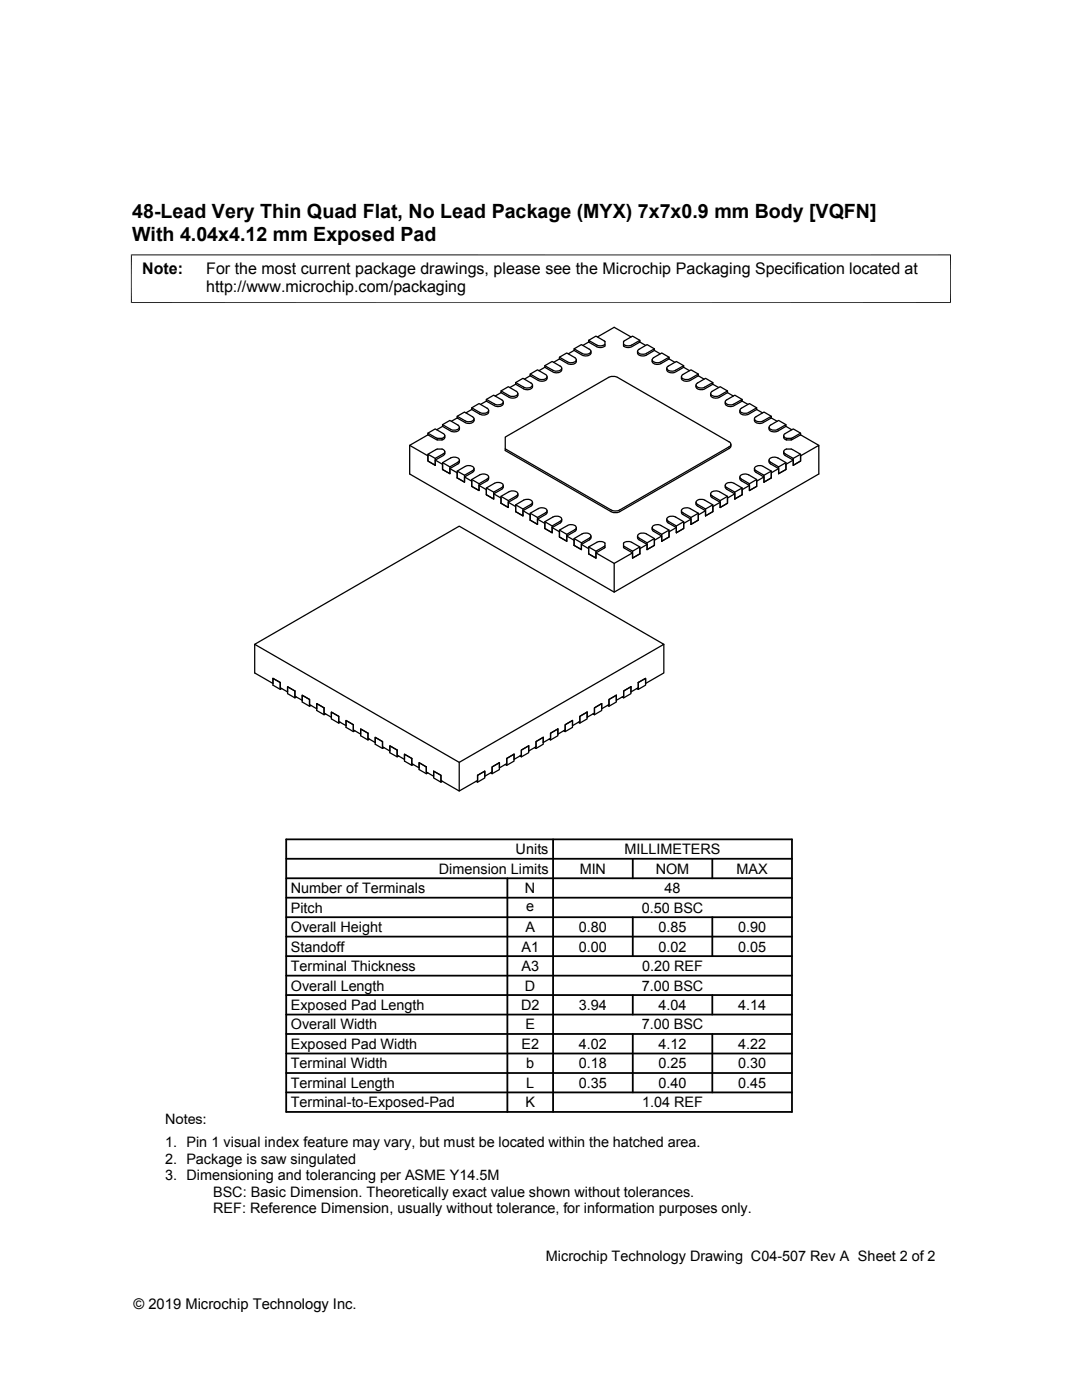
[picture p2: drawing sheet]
<svg xmlns="http://www.w3.org/2000/svg" width="216mm" height="279mm" viewBox="0 0 216 279" stroke-linecap="round" stroke-linejoin="round" font-family="sans-serif">
<g fill="none" stroke="#000" stroke-width=".25">
<path d="M97 79.7l1.7 .9a1.05 1.05 0 0 0 1.7-.5l-1.9-1.2-1.5 .8v.4M100 78.4l1.6 .9a1.31 1.31 0 0 0 1.7-.4v-.4M100 78l1.6 1a1.29 1.29 0 0 0 1.7-.5l-.3-.4-1.6-.9-1.4 .8v.4M100 78.4l-1.2 .6M102.9 76.7l1.7 1a1.18 1.18 0 0 0 1.7-.5v-.4M102.9 76.3l1.6 1a1.19 1.19 0 0 0 1.7-.5l-.1-.3-1.7-1-1.5 .8v.4M102.9 76.7l-1.2 .6M105.8 75l1.6 .9a1.08 1.08 0 0 0 1.8-.7M105.8 74.7l1.6 .9a1.2 1.2 0 0 0 1.8-.5l-.2-.3-1.7-1-1.5 .9v.3M105.8 75l-1.2 .7M108.7 73.3l1.6 .9a1.21 1.21 0 0 0 1.8-.4v-.3M108.7 73l1.6 .9a1.05 1.05 0 0 0 1.8-.6l-1.9-1.2-1.5 .9v.3"/>
<path d="M108.7 73.3l-1.2 .7M111.6 71.6l1.6 1a1.23 1.23 0 0 0 1.8-.5v-.3M111.6 71.3l1.6 .9a1.26 1.26 0 0 0 1.8-.4l-.3-.4-1.6-1-1.5 .9v.3M111.6 71.6l-1.1 .7M114.6 69.9l1.5 1a1.24 1.24 0 0 0 1.8-.5v-.3M114.6 69.6l1.5 .9a1.21 1.21 0 0 0 1.8-.4l-.2-.3-1.7-1-1.4 .8v.3M114.6 69.9l-1.2 .7M117.5 68.3v-.4l1.7 1a1.53 1.53 0 0 0 1.5-.2M117.5 67.9l1.4-.8 1.8 1.1-.1 .9a1.58 1.58 0 0 1-1.5 .1l-1.6-.9M117.5 68.3l-1.2 .6M125.9 67.2l-3.3-1.9-3.4 1.9M127.7 67.9l-1.5-.8-1.8 1.1v.8a1.49 1.49 0 0 0 1.7 .2l1.6-.9"/>
<path d="M127.7 68.3v-.4l-1.8 1a1.53 1.53 0 0 1-1.5-.2M127.7 68.3l1.1 .6M130.6 69.6l-1.5-.8-1.6 .9a.56 .56 0 0 0-.2 .7 .56 .56 0 0 0 .7 .3l.8-.1 1.8-1v.3M130.6 69.9l-1.6 1a1.28 1.28 0 0 1-1.8-.5v-.3M130.6 69.9l1.1 .7M133.5 71.3l-1.5-.9-1.6 1-.3 .4a1.26 1.26 0 0 0 1.8 .4l1.6-.9v.3M133.5 71.6l-1.6 1a1.08 1.08 0 0 1-1.8-.8M133.5 71.6l1.2 .7M136.4 73l-1.4-.9-1.9 1.1a.76 .76 0 0 0 1.1 .9l.5-.1 1.7-1v.3M136.4 73.3l-1.6 .9a1.2 1.2 0 0 1-1.7-.4v-.3M136.4 73.3l1.2 .7M139.3 74.7l-1.4-.9-1.8 1-.1 .4a1.32 1.32 0 0 0 1.7 .4l1.6-.9v.3"/>
<path d="M139.3 75l-1.6 .9a1.21 1.21 0 0 1-1.7-.4v-.3M139.3 75l1.2 .7M142.2 76.3l-1.4-.8-1.8 1.1a.76 .76 0 0 0 1 .8l.5-.1 1.7-1v.4M142.2 76.7l-1.6 .9a1.26 1.26 0 0 1-1.7-.4v-.4M142.2 76.7l1.2 .6M145.2 78l-1.5-.8-1.6 .9-.3 .4a1.25 1.25 0 0 0 1.8 .5l1.6-1v.4M145.2 78.4l-1.6 .9a1.08 1.08 0 0 1-1.8-.8M145.2 78.4l1.1 .6M148.1 79.7l-1.5-.8-1.8 1.1a.76 .76 0 0 0 1.1 .8l.4-.1 1.8-1v.4M81.7 88.9l3.7 2.1v1l1.4 .9M85.4 90.7a3.2 3.2 0 0 1 2.8-1.1 .53 .53 0 0 1 .5 .3 .53 .53 0 0 1-.1 .6l-1.8 1v1.4M85.4 86.8a3.3 3.3 0 0 0 2.8 1l.5-.3 .1-.5"/>
<path d="M85.4 86.8v-.4l1.4-.8 1.7 .9 .2 .3a.65 .65 0 0 1-.5 .7M85.4 86.4l1.8 1.1M85.4 86.8l-3.7 2.1v5.7l40.9 23.6 40.8-23.6v-5.7l-3.7 2.1v1l-1.4 .9M86.8 91.5l-1.4-.8v1.3l1.4 .9M86.8 91.8l1.5 .9v1M87.2 87.8v-.3h1v.3M88.3 84.8l1.6 .9a1.29 1.29 0 0 0 1.8-.4l-.3-.5-1.6-.9-1.5 .9v.3M88.3 92.3l1.6-.9a1.1 1.1 0 0 1 1.8 .6l-1.9 1.2v1.3l-1.5-.8zM88.3 92.3l1.5 .9M88.3 85.1l1.6 .9a1.21 1.21 0 0 0 1.8-.4v-.3M88.3 85.1l-1.2 .7M88.8 90.1v.5l-.2 .2-1.8 1v1.1"/>
<path d="M89.8 93.5l1.4 .9v1M91.2 94l1.6-.9a1.28 1.28 0 0 1 1.8 .4l-.2 .4-1.7 .9v1.4l-1.5-.8zM91.2 94l1.5 .8M91.2 83.4l1.8 1a1.18 1.18 0 0 0 1.6-.5v-.3M91.2 83.1l1.6 .9a1.22 1.22 0 0 0 1.8-.5l-.2-.3-1.7-1-1.5 .9v.3M91.2 83.4l-1.1 .7M91.7 91.8l-.2 .7-1.7 1v1l-1.5-.8M92.7 95.2l1.4 .8v1.1M94.1 95.7l1.5 .8M94.1 95.7l1.6-.9a1.3 1.3 0 0 1 1.8 .4l-.2 .3-1.7 1v1.4l-1.5-.8zM94.1 81.7l1.6 1a1.17 1.17 0 0 0 1.8-.5v-.3M94.1 81.4l1.6 .9a1.2 1.2 0 0 0 1.8-.4l-.2-.3-1.7-1.1-1.5 .9v.3"/>
<path d="M94.1 81.7l-1.1 .7M94.6 93.5v.5l-.2 .2-1.7 1v1l-1.5-.8M95.6 96.9l1.4 .8v1M97 97.4l1.5 .8M97 97.4l1.7-.9a1.23 1.23 0 0 1 1.7 .4l-.2 .3-1.7 1v1.4l-1.5-.9zM97 80.1l1.7 .9a1.2 1.2 0 0 0 1.7-.5v-.3M97 80.1l-1.1 .6M97.5 95.2l-.2 .7-1.7 1v1l-1.5-.8M98.5 98.6l1.5 .8v1M100 99.1l1.4 .8M100 99.1l1.6-1a1.1 1.1 0 0 1 1.7 .6l-1.9 1.2v1.4l-1.4-.9zM100.4 96.9l-.2 .6-1.7 1.1v1l-1.5-.9"/>
<path d="M103.3 98.6l-.1 .6-1.8 1v1.1l-1.4-.9M139 99.9a1.5 1.5 0 0 1 1.6-.1l1.6 1v1.3l-1.4 .9v-1.4l-1.7-1a.39 .39 0 0 1-.1-.7zM141.8 98.6l.2 .6 1.7 1v1.1M141.9 98.3a1.56 1.56 0 0 1 1.7-.2l1.6 1v1.3l-1.5 .9v-1.4l-1.8-1.1-.1-.2zM144.7 96.9l.2 .6 1.7 1.1v1M144.8 96.6a1.54 1.54 0 0 1 1.7-.1l1.6 .9v1.3l-1.5 .9v-1.4l-1.7-1-.2-.3zM145.2 99.1l-1.5 .8M145.8 88.7v.5l-.3 .3-21.8 12.6-.9 .2-.9-.2-21.1-12.2v-2.7l20.7-11.9 .8-.2 .9 .2 22.3 12.9a.52 .52 0 0 1 .3 .5 .52 .52 0 0 1-.3 .5l-21.8 12.6-.9 .2-.9-.2-21.1-12.2M146.6 98.6l-1.4 .8v1l-1.5 .9M147.6 95.2l.2 .7 1.7 1v1M147.7 95a1.47 1.47 0 0 1 1.7-.2l1.6 .9v1.4l-1.5 .8v-1.4l-1.7-1zM148.1 80.1l-1.6 .9a1.2 1.2 0 0 1-1.8-.5v-.3"/>
<path d="M148.1 97.4l-1.5 .8M148.1 80.1l1.1 .6M149.5 96.9l-1.4 .8v1l-1.5 .9M150.5 93.5l.1 .5 .1 .2 1.7 1v1M150.7 93.2a1.5 1.5 0 0 1 1.6-.1l1.6 .9v1.4l-1.5 .8v-1.4l-1.7-.9-.2-.4zM151 81.4l-1.5-.9-1.7 1.1-.2 .3a1.32 1.32 0 0 0 1.8 .4l1.6-.9v.3M151 81.7l-1.6 1a1.21 1.21 0 0 1-1.8-.5v-.3M151 95.7l-1.5 .8M151 81.7l1.2 .7M152.4 95.2l-1.4 .8v1.1l-1.5 .8M153.5 91.8l.1 .7 1.8 1v1M153.6 91.5a1.5 1.5 0 0 1 1.6-.1l1.6 .9v1.4l-1.4 .8v-1.3l-1.9-1.1v-.2z"/>
<path d="M153.9 83.1l-1.5-.9-1.8 1.1a.77 .77 0 0 0 1.1 .9l.5-.1 1.7-1v.3M153.9 83.4l-1.6 .9a1.26 1.26 0 0 1-1.8-.4v-.3M153.9 94l-1.5 .8M153.9 83.4l1.2 .7M155.4 93.5l-1.5 .9v1l-1.5 .8M156.4 90.1v.5l.2 .2 1.7 1v1.1M156.5 89.8l.4-.2a3.2 3.2 0 0 1 2.8 1.1v1.3l-1.4 .9v-1.4l-1.8-1-.1-.3zM156.8 84.8l-1.4-.9-1.6 .9-.3 .4a1.25 1.25 0 0 0 1.7 .5l1.6-.9v.3M156.8 85.1l-1.6 .9a1.07 1.07 0 0 1-1.7-.7M156.8 92.3l-1.4 .9M156.8 85.1l1.2 .7M156.9 87.8v-.3h1v.3"/>
<path d="M158.3 91.8l-1.5 .9v1l-1.4 .8M159.7 86.8v-.4l-1.4-.8-1.6 .9-.3 .3a.63 .63 0 0 0 .5 .7M159.7 86.4l-1.8 1.1M159.7 86.8a3.3 3.3 0 0 1-2.8 1l-.5-.3v-.5M159.7 90.7l-1.4 .8M159.7 86.8l3.7 2.1M101.4 100.2l1.5 .9v1M102.9 100.8l1.6-1a1.28 1.28 0 0 1 1.8 .4l-.2 .4-1.7 1v1.4l-1.5-.9zM102.9 100.8l1.5 .8M104.4 101.9l1.4 .9v1M105.8 102.4l1.5 .9M105.8 102.4l1.6-.9a1.28 1.28 0 0 1 1.8 .4l-.2 .4-1.7 1v1.3l-1.5-.8z"/>
<path d="M106.3 100.2l-.1 .6-1.8 1.1v1.1l-1.5-.9M107.3 103.6l1.4 .9v1M108.7 104.1l1.5 .9M108.7 104.1l1.6-.9a1.27 1.27 0 0 1 1.8 .4l-.2 .3-1.7 1.1v1.3l-1.5-.8zM109.2 101.9l-.2 .7-1.7 1v1l-1.5-.8M110.2 105.3l1.4 .8v1.1M111.6 105.8l1.5 .8M111.6 105.8l1.6-.9a1.08 1.08 0 0 1 1.8 .5l-1.9 1.2v1.4l-1.5-.8zM112.1 103.6l-.2 .7-1.7 1v1l-1.5-.8M113.1 107l1.5 .8v1M114.6 107.5l1.5-.9a1.28 1.28 0 0 1 1.8 .4l-.2 .3-1.7 1v1.4l-1.4-.9zM114.6 107.5l1.4 .8"/>
<path d="M115 105.3l-.2 .7-1.7 1v1l-1.5-.8M116 108.6l1.5 .9v1M117.5 109.2l1.4 .8M117.5 109.2l1.7-1a1.51 1.51 0 0 1 1.5 .2v.9l-1.8 1v1.1l-1.4-.9zM117.9 107l-.1 .5-1.8 1.1v1.1l-1.4-.9M118.9 110.3l3.7 2.1M120.7 108.9l-1.8 1.1v1.4l-1.4-.9M124.4 108.9l1.8 1.1M124.5 108.3a1.56 1.56 0 0 1 1.6-.1l1.6 1v1.3l-1.5 .9v-1.1l-1.8-1zM126.2 110.3l-3.6 2.1v5.8M127.2 107l.1 .5 1.8 1.1v1.1M127.4 106.7a1.53 1.53 0 0 1 1.6-.1l1.6 .9v1.3l-1.5 .9v-1.4l-1.7-1a.39 .39 0 0 1 0-.6z"/>
<path d="M127.7 109.2l-1.5 .8v1.4l1.5-.9M129.1 108.6l-1.4 .9v1M130.1 105.3l.2 .7 1.7 1v1M130.3 105a1.5 1.5 0 0 1 1.6-.1l1.6 .9v1.4l-1.5 .8v-1.4l-1.8-1.1zM130.6 107.5l-1.5 .8M132 107l-1.4 .8v1l-1.5 .9M133.1 103.6l.1 .7 1.8 1v1M133.2 103.3a1.53 1.53 0 0 1 1.6-.1l1.6 .9v1.4l-1.4 .8v-1.3l-1.8-1.1-.1-.3zM133.5 105.8l-1.5 .8M135 105.3l-1.5 .8v1.1l-1.5 .8M136 101.9l.1 .7 1.8 1v1M136 101.7a1.47 1.47 0 0 1 1.7-.2l1.6 .9v1.4l-1.4 .8v-1.3l-1.8-1z"/>
<path d="M136.4 104.1l-1.4 .9M137.9 103.6l-1.5 .9v1l-1.4 .8M138.9 100.2l.1 .6 1.8 1.1v1.1M139.3 102.4l-1.4 .9M140.8 101.9l-1.5 .9v1l-1.4 .8M142.2 100.8l-1.4 .8M143.7 100.2l-1.5 .9v1l-1.4 .9M50.8 128.6v5.7l3.7 2.1v-1l1.4 .8v1l1.5 .9v-1l1.4 .8M50.8 128.6l40.8-23.6 40.9 23.6-40.9 23.5zM56.2 137.4l-.3 .2v-1.4l-1.4-.8v1.3l1.4 .9M58.8 137.9v1l1.5 .9v-1.1l1.5 .9M58.8 137.9v1.4l.3-.2"/>
<path d="M58.8 137.9l-1.4-.8v1.3l1.4 .9M61.8 139.6v1l1.4 .9v-1.1l1.5 .9M61.8 139.6v1.3l.2-.1M61.8 139.6l-1.5-.9v1.4l1.5 .8M123 138.7l-1.5 .9v1l-1.4 .9v-1.1M123 138.7v1.4l-1.5 .8M123 138.7l-1.5 .9v1.3l-.3-.1M125.9 137.1v1.3l-1.5 .9M125.9 137.1l-1.5 .8v1.4l-.3-.2M125.9 137.1l-1.5 .8v1l-1.4 .9v-1.1M127.4 136.2v1l-1.5 .9v-1M127.4 136.2l1.4-.8v1.3l-1.4 .9"/>
<path d="M127.4 136.2v1.4l-.3-.2M132.5 128.6v5.7l-3.7 2.1v-1l-1.4 .8M64.7 141.3v1l1.4 .9v-1.1l1.5 .9M64.7 141.3v1.3l.3-.1M64.7 141.3l-1.5-.9v1.4l1.5 .8M67.6 143v1l1.4 .8v-1l1.5 .8M67.6 143v1.3l.3-.2M67.6 143l-1.5-.9v1.4l1.5 .8M70.5 144.6v1.1l1.5 .8v-1l1.4 .8M70.5 144.6v1.4l.3-.2M70.5 144.6l-1.5-.8v1.4l1.5 .8M73.4 146.3v1l1.5 .9v-1l1.4 .8"/>
<path d="M73.4 146.3v1.4l.3-.2M73.4 146.3l-1.4-.8v1.3l1.4 .9M76.3 148v1l1.5 .9v-1.1l1.4 .9M76.3 148v1.4l.3-.2M76.3 148l-1.4-.8v1.3l1.4 .9M79.2 149.7v1l1.5 .9v-1.1l1.5 .9M79.2 149.7v1.3l.3-.1M79.2 149.7l-1.4-.9v1.4l1.4 .8M82.2 151.4v1l1.4 .8v-1l1.5 .9M82.2 151.4v1.3l.3-.1M82.2 151.4l-1.5-.9v1.4l1.5 .8M85.1 153.1v1l1.4 .8v-1l1.5 .8v1.1l3.6 2.1"/>
<path d="M85.1 153.1v1.3l.3-.2M85.1 153.1l-1.5-.9v1.4l1.5 .8M86.5 153.9l1.5 .8v1.4l-1.5-.8zM88.3 155.9l-.3 .2M91.6 152.1v5.8l3.7-2.1v-1.1l1.4-.8v1l1.5-.8v-1l1.5-.9M95 155.9l.3 .2v-1.4l1.4-.8v1.4l-1.4 .8M99.7 152.2v1.4l-1.5 .8M99.7 152.2l-1.5 .9v1.3l-.3-.2M102.6 150.5v1.4l-1.5 .8M102.6 150.5l-1.5 .9v1.3l-.3-.1M102.6 150.5l-1.5 .9v1l-1.4 .8v-1M105.5 148.8l-1.5 .9v1l-1.4 .9v-1.1"/>
<path d="M105.5 148.8v1.4l-1.5 .8M105.5 148.8l-1.5 .9v1.3l-.3-.1M108.4 147.2v1.3l-1.4 .9M108.4 147.2l-1.4 .8v1.4l-.3-.2M108.4 147.2l-1.4 .8v1l-1.5 .9v-1.1M111.3 145.5l-1.4 .8v1l-1.5 .9v-1M111.3 145.5v1.3l-1.4 .9M111.3 145.5l-1.4 .8v1.4l-.3-.2M114.2 143.8v1.4l-1.4 .8M114.2 143.8l-1.4 .8v1.4l-.3-.2M114.2 143.8l-1.4 .8v1.1l-1.5 .8v-1M117.2 142.1l-1.5 .9v1l-1.5 .8v-1"/>
<path d="M117.2 142.1v1.4l-1.5 .8M117.2 142.1l-1.5 .9v1.3l-.3-.2M120.1 140.4v1.4l-1.5 .8M120.1 140.4l-1.5 .9v1.3l-.3-.1M120.1 140.4l-1.5 .9v1l-1.4 .9v-1.1"/>
</g>
<path d="M26.1 50.9h163.7M26.2 50.8v9.7M189.7 50.8v9.7M26.1 60.4h163.7" fill="none" stroke="#000" stroke-width=".2"/>
<g fill="none" stroke="#000" stroke-width=".36">
<path d="M57.1 179.2h100.9M57.1 175.3h100.9M57.1 171.4h100.9M57.1 167.5h100.9v54.4h-100.9zM101.2 175.3v46.6M110.4 167.5v54.4M126.3 171.4v3.9M142.1 171.4v3.9M57.1 186.9h100.9M57.1 183h100.9M57.1 198.6h100.9M57.1 194.7h100.9"/>
<path d="M57.1 190.8h100.9M126.3 183v7.8M126.3 198.6v3.9M142.1 183v7.8M142.1 198.6v3.9M57.1 214.1h100.9M57.1 206.4h100.9M57.1 202.5h100.9M57.1 210.2h100.9M57.1 218h100.9M126.3 206.4v11.6M142.1 206.4v11.6"/>
</g>
<g font-size="3.9">
<text x="26.4" y="43.5">48-Lead Very Thin Quad Flat, No Lead Package (MYX) 7x7x0.9 mm Body [VQFN]</text>
<text x="26.4" y="48">With 4.04x4.12 mm Exposed Pad</text>
</g>
<g font-size="3.2">
<text x="28.4" y="54.6">Note:</text>
<text x="41.1" y="58.3">http://www.microchip.com/packaging</text>
<text x="41.1" y="54.6">For the most current package drawings, please see the Microchip Packaging Specification located at</text>
</g>
<g font-size="2.9">
<text x="102.9" y="170.5">Units</text>
<text x="124.6" y="170.5">MILLIMETERS</text>
<text x="58" y="178.2">Number of Terminals</text>
<text x="87.6" y="174.4">Dimension Limits</text>
<text x="104.8" y="178.2">N</text>
<text x="115.7" y="174.4">MIN</text>
<text x="130.8" y="174.4">NOM</text>
<text x="132.6" y="178.2">48</text>
<text x="147" y="174.4">MAX</text>
<text x="58" y="182.1">Pitch</text>
<text x="105" y="181.8">e</text>
<text x="128" y="182.1">0.50 BSC</text>
<text x="58" y="186">Overall Height</text>
<text x="58" y="189.9">Standoff</text>
<text x="104.1" y="189.9">A1</text>
<text x="104.8" y="186">A</text>
<text x="115.5" y="186">0.80</text>
<text x="115.5" y="189.9">0.00</text>
<text x="131.4" y="186">0.85</text>
<text x="131.4" y="189.9">0.02</text>
<text x="147.3" y="186">0.90</text>
<text x="147.3" y="189.9">0.05</text>
<text x="58" y="193.8">Terminal Thickness</text>
<text x="58" y="197.7">Overall Length</text>
<text x="104.1" y="193.8">A3</text>
<text x="104.8" y="197.7">D</text>
<text x="128" y="197.7">7.00 BSC</text>
<text x="128.1" y="193.8">0.20 REF</text>
<text x="58" y="201.6">Exposed Pad Length</text>
<text x="104" y="201.6">D2</text>
<text x="115.5" y="201.6">3.94</text>
<text x="131.4" y="201.6">4.04</text>
<text x="147.3" y="201.6">4.14</text>
<text x="58" y="205.4">Overall Width</text>
<text x="58" y="209.3">Exposed Pad Width</text>
<text x="104" y="209.3">E2</text>
<text x="104.8" y="205.4">E</text>
<text x="115.5" y="209.3">4.02</text>
<text x="128" y="205.4">7.00 BSC</text>
<text x="131.4" y="209.3">4.12</text>
<text x="147.3" y="209.3">4.22</text>
<text x="58" y="213.2">Terminal Width</text>
<text x="105" y="213.2">b</text>
<text x="115.5" y="213.2">0.18</text>
<text x="131.4" y="213.2">0.25</text>
<text x="147.3" y="213.2">0.30</text>
<text x="58" y="217.1">Terminal Length</text>
<text x="58" y="221">Terminal-to-Exposed-Pad</text>
<text x="104.8" y="221">K</text>
<text x="105" y="217.1">L</text>
<text x="115.5" y="217.1">0.35</text>
<text x="128.1" y="221">1.04 REF</text>
<text x="131.4" y="217.1">0.40</text>
<text x="147.3" y="217.1">0.45</text>
<text x="32.9" y="224.3">Notes:</text>
<text x="32.9" y="228.9">1. Pin 1 visual index feature may vary, but must be located within the hatched area.</text>
<text x="32.9" y="232.2">2. Package is saw singulated</text>
<text x="32.9" y="235.5">3. Dimensioning and tolerancing per ASME Y14.5M</text>
<text x="42.5" y="238.8">BSC: Basic Dimension. Theoretically exact value shown without tolerances.</text>
<text x="42.5" y="242.2">REF: Reference Dimension, usually without tolerance, for information purposes only.</text>
<text x="108.9" y="251.7">Microchip Technology Drawing C04-507 Rev A Sheet 2 of 2</text>
<text x="26.6" y="261.3">© 2019 Microchip Technology Inc.</text>
</g>
</svg>
